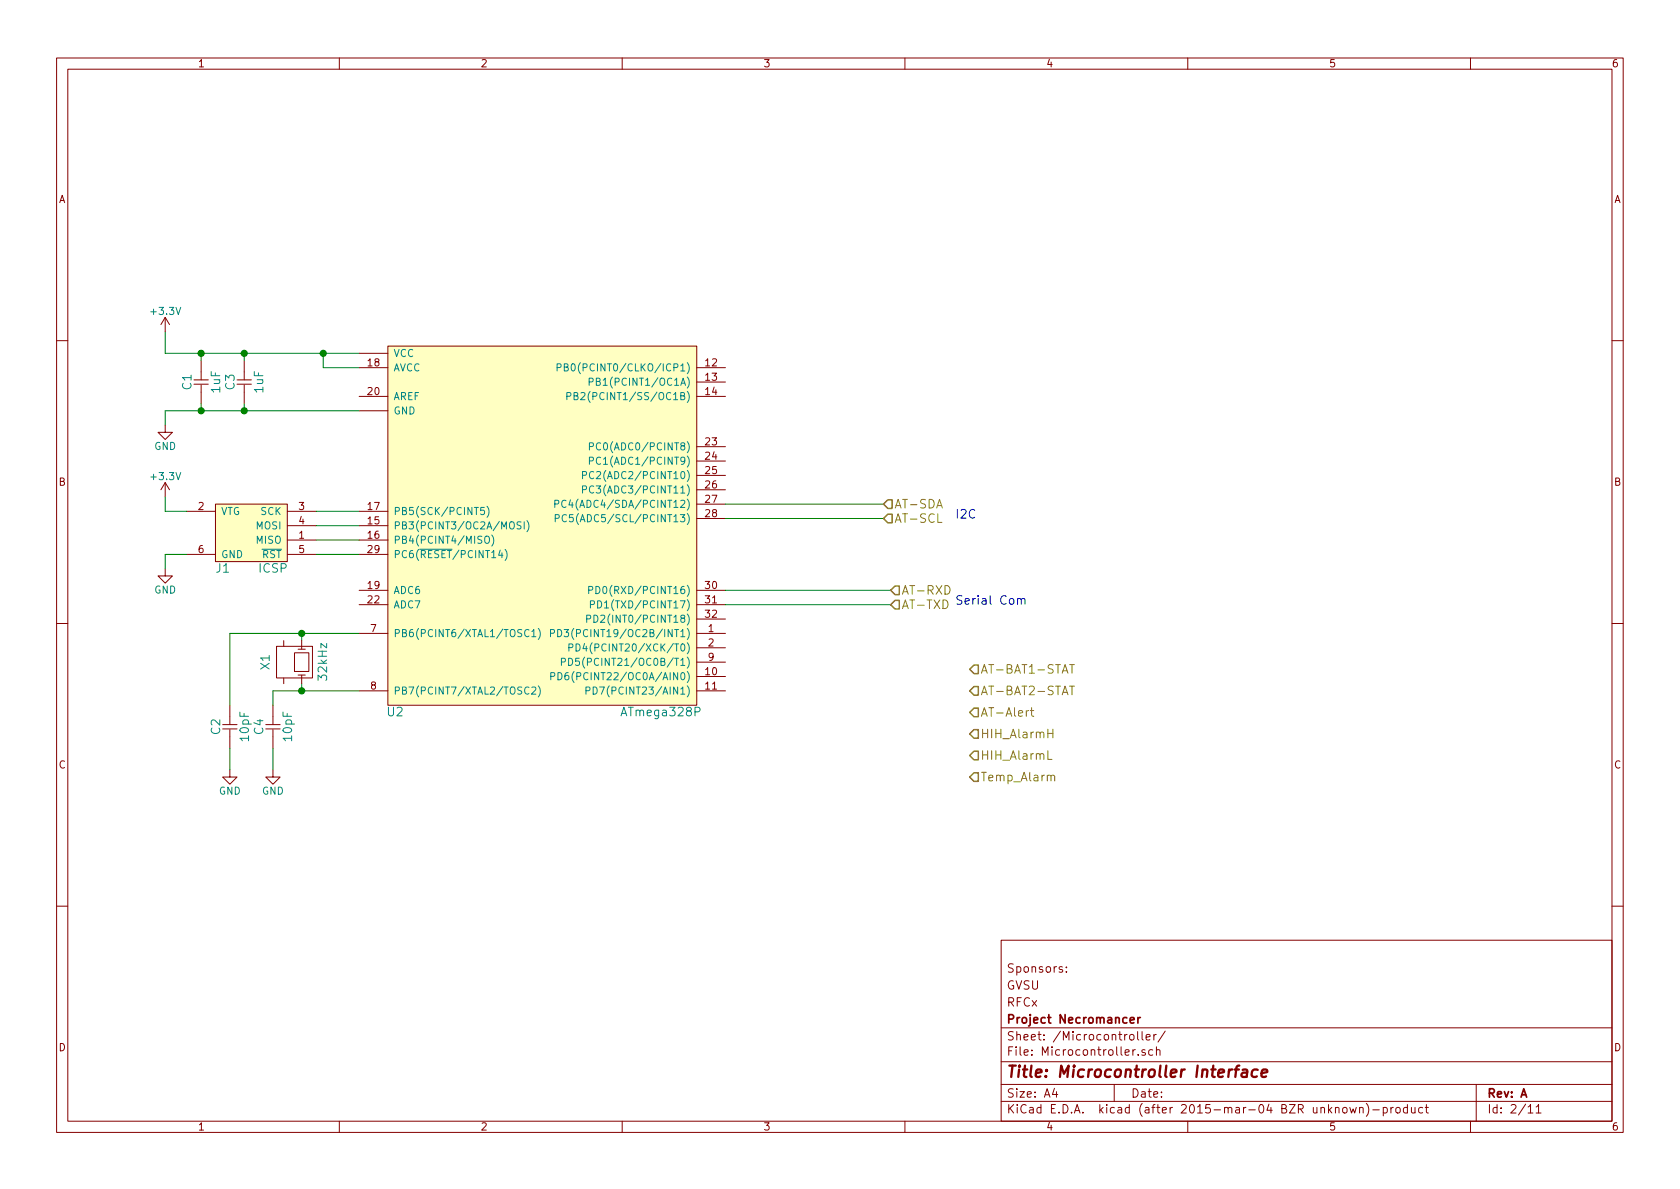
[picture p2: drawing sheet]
<svg xmlns="http://www.w3.org/2000/svg" width="297mm" height="210mm" viewBox="0 0 297 210" stroke-linecap="round" stroke-linejoin="round" font-family="sans-serif">
<g fill="none" stroke="#840000" stroke-width=".18">
<path d="M10 10.3h277v189.9h-277zM12 12.2h273v186.1h-273zM60 10.3v1.9M110 10.3v1.9M160 10.3v1.9M210 10.3v1.9M260 10.3v1.9M29.2 56.1l-.8 1.3M29.2 56.1v2.6M29.2 56.1l.8 1.3M10 60.2h2M29.2 75.2v1.2h1.3l-1.3 1.3-1.3-1.3h1.3"/>
<path d="M34.3 67.9h2.5M34.3 67.2h2.5M35.6 63.7v3.5M35.6 68.1v3.3M41.9 67.9h2.5M41.9 67.2h2.5M43.2 63.7v3.5M43.2 68.1v3.3M63.5 72.6h5.1M63.5 62.5h5.1M63.5 70.1h5.1M63.5 65h5.1"/>
<path d="M68.6 61.2h54.6v63.5h-54.6zM123.2 70.1h5.1M123.2 65h5.1M123.2 67.6h5.1M123.2 79h5.1M285 60.2h2M29.2 85.3v2.6M29.2 85.3l-.8 1.3M29.2 85.3l.8 1.3M33 90.4h5.1M33 98h5.1M38.1 89.1h12.7v10.2h-12.7z"/>
<path d="M50.8 93h5.1M50.8 95.5h5.1M50.8 90.4h5.1M50.8 98h5.1M63.5 93h5.1M63.5 95.5h5.1M63.5 90.4h5.1M63.5 98h5.1M123.2 81.5h5.1M123.2 84.1h5.1M123.2 86.6h5.1M123.2 89.1h5.1"/>
<path d="M123.2 91.7h5.1M10 110.3h2M29.2 100.6v1.2h1.3l-1.3 1.3-1.3-1.3h1.3M48.9 114.3h6.3v5.6h-6.3zM50.2 113.3v1M50.2 119.9v1M52.1 115.4h2.5v3.3h-2.5zM52.7 119.4h1.3M52.7 114.8h1.3M53.3 113.3v1.5M53.3 119.4v1.5M63.5 112h5.1"/>
<path d="M63.5 104.4h5.1M63.5 106.9h5.1M123.2 112h5.1M123.2 114.5h5.1M123.2 117.1h5.1M123.2 119.6h5.1M123.2 104.4h5.1M123.2 106.9h5.1M123.2 109.5h5.1M285 110.3h2M39.4 128.9h2.5M39.4 128.1h2.5"/>
<path d="M40.6 136.1v1.3h1.3l-1.3 1.3-1.2-1.3h1.2M40.6 124.7v3.4M40.6 129v3.3M47 128.9h2.5M47 128.1h2.5M48.3 136.1v1.3h1.2l-1.2 1.3-1.3-1.3h1.3M48.3 124.7v3.4M48.3 129v3.3M63.5 122.2h5.1M123.2 122.2h5.1M10 160.2h2M177 166.3h108v32h-108z"/>
<path d="M188.5 171.8v.1M188.5 171v.1M285 160.2h2M60 198.3v1.9M110 198.3v1.9M160 198.3v1.9M177 194.8h108M177 191.8h108M177 187.8h108M177 181.8h108M186.4 192.5l-.3 1h.9M186.8 193v1"/>
<path d="M197 191.8v3M199.8 183.1l.2-.2 .4 .2 .1 .5-.1 .2-.4 .1-.2-.1zM200.7 185.6l-.4 .3M201.1 182.4v1.3l.2 .2M201.2 186.5v.1M201.9 182.4v1.3l.2 .2M202.5 185.7a.37 .37 0 0 0-.6 .1l.1 .2 .5 .2v.1l-.2 .3-.4-.1M202.6 183.4l.8-.1-.1-.3-.4-.1-.3 .2 .1 .7h.6M203.8 185.7l-.4-.1-.3 .3 .1 .6 .2 .1 .4-.1M204 182.9v1M204.4 182.9l-.4 .3M204.5 185.7l.2-.1 .4 .1v.9"/>
<path d="M204.5 185.1v1.5M206 182.3l-1.3 2M210 198.3v1.9M237.5 196l.2-.2 .4 .2 .1 .5-.2 .2-.3 .1-.2-.1zM238.7 195.8l.3 1 .2-.7 .3 .7 .3-1M240.4 196l.2-.2 .4 .1v.9M240.4 195.8v1M241.6 195.1a1.71 1.71 0 0 1 0 2.3M242.7 196.3h1.2M244.6 195.9l.4-.1 .3 .3-.1 .6h-.6M244.6 195.8v1.5M245.9 195.8v1"/>
<path d="M246.4 195.8l-.5 .3M246.9 196l.2-.2 .4 .2 .1 .5-.2 .2-.3 .1-.2-.1zM248.8 195.9l-.4-.1-.3 .3 .1 .6 .2 .1 .4-.1M248.8 195.3v1.5M249.6 195.8v.9l.4 .1 .2-.1M250.2 195.8v1M251.5 195.9l-.4-.1-.3 .3 .1 .6 .2 .1 .4-.1M252 195.8h.6M252.2 195.3v1.3l.4 .2M260 198.3v1.9M261 191.8v6.5M270.2 195.8l.4-.5v1.5"/>
<path d="M270.2 196.8h.8M271.6 195.8l.4-.5v1.5M271.6 196.8h.9"/>
</g>
<path d="M219.7 189.2h.8l-.1 1.2M220.5 189.6l-.7 .1a.4 .4 0 0 0-.3 .3 .4 .4 0 0 0 .2 .4l.7-.1M222.4 189.2a.7 .7 0 0 0-1 .3v.8l.2 .1 .6-.1M223.1 189.8l1-.2-.1-.4h-.8l-.2 1 .3 .2 .6-.1" fill="none" stroke="#840000" stroke-width=".41"/>
<path d="M201.2 179.9v1M201.6 179.9l-.4 .3M199.8 180.4l.7-.1v-.3l-.4-.1-.3 .2 .1 .7h.6" fill="none" stroke="#840000" stroke-width=".3"/>
<g fill="#ffffc2" stroke="#ffffc2" stroke-width=".25">
<path d="M68.6 61.2h54.6v63.5h-54.6z"/>
<path d="M38.1 89.1h12.7v10.2h-12.7z"/>
</g>
<g fill="none" stroke="#008484" stroke-width=".18">
<path d="M98.5 65l.6-.1 .1-.5-.7-.1v1.3M99.8 64.9l.6-.1v-.4l-.6-.1v1.3h.5l.1-.1 .1-.3-.3-.3M100.2 70.1l.6-.1 .1-.5-.7-.1v1.3M101.5 70l.6-.1v-.4l-.6-.1v1.3h.5l.2-.1v-.3l-.3-.3M104.2 67.5h.6v-.5l-.6-.1v1.2M104.2 79l.6-.1 .1-.5-.7-.1v1.3M106.2 78.4a.5 .5 0 0 0-.6 0 .5 .5 0 0 0-.2 .6l.1 .4a.41 .41 0 0 0 .7 0M46.3 97.1h3.5M74.2 97.1h5.7M85.6 89.7h-.6v.6l.1-.1 .5 .1v.6l-.2 .1-.4-.1M85.8 95l.2-.2 .4 .1a.83 .83 0 0 1-.2 1.2 .44 .44 0 0 1-.5-.4zM86.1 89.5a1.51 1.51 0 0 1 0 2"/>
<path d="M86.9 94.6a1.51 1.51 0 0 1 0 2M88.4 97.3l-.2 .9h.7M88.7 97.8v.8M89.3 97.1a1.51 1.51 0 0 1 0 2M92.1 92.3h-.5l-.2 .2 .1 .3 .6 .3v.3l-.2 .1h-.5M92.7 92.3v1.2M93.2 92.1a1.51 1.51 0 0 1 0 1.9M98.1 89.1l.6-.1 .1-.4-.7-.1v1.2M98.2 91.7l.6-.1v-.5l-.6-.1v1.3M100.1 88.6a.5 .5 0 0 0-.6 0 .5 .5 0 0 0-.2 .6l.1 .3a.41 .41 0 0 0 .7 .1M100.2 91.1a.5 .5 0 0 0-.7 0 .5 .5 0 0 0-.1 .6l.1 .4a.41 .41 0 0 0 .7 0M103 84h.6l.1-.5-.7-.1v1.3"/>
<path d="M103 86.6l.6-.1 .1-.5-.7-.1v1.3M104.2 81.5l.6-.1 .1-.5-.7-.1v1.3M105 83.5a.5 .5 0 0 0-.6 0 .5 .5 0 0 0-.2 .6l.1 .3a.41 .41 0 0 0 .7 .1M105 86a.5 .5 0 0 0-.6 0 .5 .5 0 0 0-.2 .6l.1 .4a.41 .41 0 0 0 .7 .1M106.2 80.9a.5 .5 0 0 0-.6 0 .5 .5 0 0 0-.2 .7l.1 .3a.41 .41 0 0 0 .7 .1M93.5 111.4a.5 .5 0 0 0-.6 0 .5 .5 0 0 0-.1 .6l.1 .4a.41 .41 0 0 0 .6 .1M94 111.7l.4-.4v1.3M94 112.6h.7M95.2 111.1a1.51 1.51 0 0 1 0 2M97.3 112l.6-.1 .1-.5-.7-.1v1.3M97.4 119.6l.6-.1v-.5l-.6-.1v1.3M98.6 111.3a.64 .64 0 0 1 .7 .7 .64 .64 0 0 1-.7 .6z"/>
<path d="M98.7 118.9a.64 .64 0 0 1 .7 .7 .64 .64 0 0 1-.7 .6zM99.3 117.1l.6-.1v-.5l-.6-.1v1.3M99.7 111.3h.8l-.4 .5 .4 .1v.6l-.2 .1-.6-.1M100.5 118.9a.47 .47 0 0 0-.6 .6l.1 .6 .4 .1 .1-.1 .1-.4-.1-.2-.4-.1-.2 .3M100.5 116.4a.64 .64 0 0 1 .8 .6 .64 .64 0 0 1-.8 .7zM100.6 114.5l.6-.1v-.4l-.6-.1v1.2M101.9 113.9a.64 .64 0 0 1 .7 .6 .64 .64 0 0 1-.7 .6zM102.4 116.4h-.6v.6l.1-.1 .5 .1v.5l-.2 .2-.4-.2M103.7 109.4h.6l.1-.5-.7-.1v1.3M104.1 104.4l.6-.1v-.5l-.6-.1v1.3M104.4 106.9l.6-.1 .1-.5-.7-.1v1.3M105 108.8a.64 .64 0 0 1 .7 .6 .64 .64 0 0 1-.7 .7z"/>
<path d="M105.4 103.7a.64 .64 0 0 1 .7 .6 .64 .64 0 0 1-.7 .7zM105.7 106.2a.64 .64 0 0 1 .7 .7 .64 .64 0 0 1-.7 .6zM93.5 121.6a.5 .5 0 0 0-.6 0 .5 .5 0 0 0-.1 .6l.1 .3a.41 .41 0 0 0 .6 .1M94 121.6l.5-.1 .2 .1v.2l-.7 1h.7M95.2 121.3a1.51 1.51 0 0 1 0 1.9M103.6 122.1h.6l.1-.5-.7-.1v1.3M104.9 121.5a.64 .64 0 0 1 .7 .6 .64 .64 0 0 1-.7 .7z"/>
</g>
<g fill="none" stroke="#008400" stroke-width=".18">
<path d="M29.2 58.7v3.8h34.3M35.6 62.5v1.2M35.6 71.4v1.2M43.2 62.5v1.2M43.2 71.4v1.2M57.1 62.5v2.5h6.4M63.5 72.6h-34.3v2.6M29.2 87.9v2.5h3.8M33 98h-3.8v2.6M55.9 90.4h7.6M55.9 93h7.6M55.9 95.5h7.6"/>
<path d="M55.9 98h7.6M128.3 89.1h27.9M128.3 91.7h27.9M53.3 112v1.3M63.5 112h-22.9v12.7M128.3 106.9h29.2M128.3 104.4h29.2M40.6 132.3v3.8M48.3 132.3v3.8M53.3 120.9v1.3M63.5 122.2h-15.2v2.5"/>
</g>
<g fill="#008400" stroke="#008400" stroke-width=".25">
<circle cx="53.3" cy="112" r=".51"/>
<circle cx="53.3" cy="122.2" r=".51"/>
<circle cx="57.2" cy="62.5" r=".51"/>
<circle cx="43.2" cy="62.5" r=".51"/>
<circle cx="43.2" cy="72.6" r=".51"/>
<circle cx="35.6" cy="62.5" r=".51"/>
<circle cx="35.6" cy="72.6" r=".51"/>
</g>
<g fill="none" stroke="#848400" stroke-width=".18">
<path d="M165.8 90.9v1.5h.7M167.1 103.6a.77 .77 0 0 1 .9 .7 .77 .77 0 0 1-.9 .8zM189.1 117.5h.9M189.5 117.5v1.5M181.9 125.6l-.3 .1-.1 .3M182.2 125.6h.6M182.4 125.1v1.4l.4 .2M185.3 132.8v1.5h.7M185.3 129.7h.9M185.8 137.3a.35 .35 0 0 1 .4-.2 .35 .35 0 0 1 .3 .2v.8M186.2 129v1.5M189.1 121.3h.9"/>
<path d="M189.5 121.3v1.6"/>
</g>
<path d="M157 88.4h.7v1.5h-.7l-.8-.8zM157 90.9h.7v1.6h-.7l-.8-.8zM158.2 103.6h.8v1.6h-.8l-.7-.8zM158.2 106.2h.8v1.5h-.8l-.7-.8zM172.2 117.6h.8v1.5h-.8l-.8-.7zM171.4 129.8l.8-.8h.8v1.6h-.8zM172.2 121.4h.8v1.5h-.8l-.8-.7zM172.2 125.2h.8v1.5h-.8l-.8-.7zM172.2 132.8h.8v1.6h-.8l-.8-.8zM172.2 136.6h.8v1.6h-.8l-.8-.8z" fill="none" stroke="#848400" stroke-width=".25"/>
<path d="M179.9 106l.1-.1a.36 .36 0 0 1 .6 .2v.8M180.6 106.1a.35 .35 0 0 1 .3-.3 .35 .35 0 0 1 .3 .3v.8" fill="none" stroke="#0000c2" stroke-width=".18"/>
<text font-size="2.8" fill="#840000" x="178" y="190.5">Title: Microcontroller Interface</text>
<g font-size="2.1" fill="#008484">
<text x="33.9" y="68.9" transform="rotate(-90 33.9 68.9)">C1</text>
<text x="38.9" y="69.4" transform="rotate(-90 38.9 69.4)">1uF</text>
<text x="41.5" y="68.9" transform="rotate(-90 41.5 68.9)">C3</text>
<text x="46.6" y="69.4" transform="rotate(-90 46.6 69.4)">1uF</text>
<text x="38.2" y="101.3">J1</text>
<text x="45.8" y="101.3">ICSP</text>
<text x="47.7" y="118.4" transform="rotate(-90 47.7 118.4)">X1</text>
<text x="57.8" y="120.1" transform="rotate(-90 57.8 120.1)">32kHz</text>
<text x="38.9" y="129.9" transform="rotate(-90 38.9 129.9)">C2</text>
<text x="44" y="131" transform="rotate(-90 44 131)">10pF</text>
<text x="46.6" y="129.9" transform="rotate(-90 46.6 129.9)">C4</text>
<text x="51.6" y="131" transform="rotate(-90 51.6 131)">10pF</text>
<text x="68.5" y="126.7">U2</text>
<text x="110.2" y="126.7">ATmega328P</text>
</g>
<g font-size="2.1" fill="#848400">
<text x="158.1" y="89.9">AT-SDA</text>
<text x="158.1" y="92.5">AT-SCL</text>
<text x="159.4" y="105.2">AT-RXD</text>
<text x="159.4" y="107.7">AT-TXD</text>
<text x="173.4" y="119.1">AT-BAT1-STAT</text>
<text x="173.4" y="122.9">AT-BAT2-STAT</text>
<text x="173.4" y="126.7">AT-Alert</text>
<text x="173.4" y="130.6">HIH_AlarmH</text>
<text x="173.4" y="134.4">HIH_AlarmL</text>
<text x="173.4" y="138.2">Temp_Alarm</text>
</g>
<g font-size="2.1" fill="#0000c2">
<text x="168.9" y="91.7">I2C</text>
<text x="168.9" y="106.9">Serial Com</text>
</g>
<g font-size="2.1" fill="#840000">
<text x="178" y="172">Sponsors:</text>
<text x="178" y="178">RFCx</text>
<text x="178" y="175">GVSU</text>
<text x="178" y="184">Sheet: /Microcontroller/</text>
<text x="178" y="181">Project Necromancer</text>
<text x="178" y="186.7">File: Microcontroller.sch</text>
<text x="178" y="196.9">KiCad E.D.A. kicad (after 2015-mar-04 BZR unknown)-product</text>
<text x="178" y="194.1">Size: A4</text>
<text x="200" y="194.1">Date:</text>
<text x="263" y="194.1">Rev: A</text>
<text x="263" y="196.9">Id: 2/11</text>
</g>
<g font-size="1.8" fill="#840000">
<text x="35" y="11.9">1</text>
<text x="85" y="11.9">2</text>
<text x="135" y="11.9">3</text>
<text x="185" y="11.9">4</text>
<text x="235" y="11.9">5</text>
<text x="285" y="11.9">6</text>
<text x="10.4" y="35.9">A</text>
<text x="285.4" y="35.9">A</text>
<text x="65.1" y="64.8">18</text>
<text x="124.8" y="64.8">12</text>
<text x="65.1" y="69.8">20</text>
<text x="124.8" y="67.3">13</text>
<text x="124.8" y="69.8">14</text>
<text x="124.8" y="78.7">23</text>
<text x="124.8" y="81.3">24</text>
<text x="124.8" y="83.8">25</text>
<text x="10.4" y="85.9">B</text>
<text x="124.8" y="86.4">26</text>
<text x="124.8" y="88.9">27</text>
<text x="285.4" y="85.9">B</text>
<text x="35.1" y="90.2">2</text>
<text x="52.9" y="95.2">1</text>
<text x="52.9" y="90.2">3</text>
<text x="52.9" y="92.7">4</text>
<text x="65.1" y="92.7">15</text>
<text x="65.1" y="95.2">16</text>
<text x="65.1" y="90.2">17</text>
<text x="124.8" y="91.4">28</text>
<text x="35.1" y="97.8">6</text>
<text x="52.9" y="97.8">5</text>
<text x="65.1" y="97.8">29</text>
<text x="65.1" y="106.7">22</text>
<text x="65.1" y="104.1">19</text>
<text x="124.8" y="104.1">30</text>
<text x="124.8" y="106.7">31</text>
<text x="65.6" y="111.8">7</text>
<text x="124.8" y="109.2">32</text>
<text x="125.2" y="111.8">1</text>
<text x="124.8" y="119.4">10</text>
<text x="125.2" y="114.3">2</text>
<text x="125.2" y="116.8">9</text>
<text x="65.6" y="121.9">8</text>
<text x="124.8" y="121.9">11</text>
<text x="10.4" y="135.9">C</text>
<text x="285.4" y="135.9">C</text>
<text x="10.4" y="185.9">D</text>
<text x="285.4" y="185.9">D</text>
<text x="35" y="199.9">1</text>
<text x="85" y="199.9">2</text>
<text x="135" y="199.9">3</text>
<text x="185" y="199.9">4</text>
<text x="235" y="199.9">5</text>
<text x="285" y="199.9">6</text>
</g>
<g font-size="1.8" fill="#008484">
<text x="26.9" y="55.7">+3.3V</text>
<text x="69.6" y="63.1">VCC</text>
<text x="69.6" y="65.7">AVCC</text>
<text x="101.3" y="65.7">PB0(PCINT0/CLKO/ICP1)</text>
<text x="69.6" y="70.7">AREF</text>
<text x="103" y="70.7">PB2(PCINT1/SS/OC1B)</text>
<text x="105.9" y="68.2">PB1(PCINT1/OC1A)</text>
<text x="69.6" y="73.3">GND</text>
<text x="27.3" y="79.5">GND</text>
<text x="106" y="79.6">PC0(ADC0/PCINT8)</text>
<text x="106" y="82.2">PC1(ADC1/PCINT9)</text>
<text x="26.9" y="84.9">+3.3V</text>
<text x="100.8" y="89.8">PC4(ADC4/SDA/PCINT12)</text>
<text x="105" y="84.7">PC2(ADC2/PCINT10)</text>
<text x="105" y="87.2">PC3(ADC3/PCINT11)</text>
<text x="39.1" y="91.1">VTG</text>
<text x="45.3" y="93.6">MOSI</text>
<text x="46.1" y="91.1">SCK</text>
<text x="69.6" y="93.6">PB3(PCINT3/OC2A/MOSI)</text>
<text x="69.6" y="91.1">PB5(SCK/PCINT5)</text>
<text x="100.9" y="92.3">PC5(ADC5/SCL/PCINT13)</text>
<text x="39.1" y="98.7">GND</text>
<text x="45.3" y="96.1">MISO</text>
<text x="46.3" y="98.7">RST</text>
<text x="69.6" y="96.1">PB4(PCINT4/MISO)</text>
<text x="69.6" y="98.7">PC6(RESET/PCINT14)</text>
<text x="27.3" y="104.9">GND</text>
<text x="69.6" y="107.6">ADC7</text>
<text x="69.6" y="105">ADC6</text>
<text x="106" y="105">PD0(RXD/PCINT16)</text>
<text x="106.2" y="107.6">PD1(TXD/PCINT17)</text>
<text x="69.6" y="112.6">PB6(PCINT6/XTAL1/TOSC1)</text>
<text x="100.6" y="112.6">PD3(PCINT19/OC2B/INT1)</text>
<text x="106" y="110.1">PD2(INT0/PCINT18)</text>
<text x="102.3" y="117.7">PD5(PCINT21/OC0B/T1)</text>
<text x="103.5" y="115.2">PD4(PCINT20/XCK/T0)</text>
<text x="69.6" y="122.8">PB7(PCINT7/XTAL2/TOSC2)</text>
<text x="100.4" y="120.3">PD6(PCINT22/OC0A/AIN0)</text>
<text x="105.8" y="122.8">PD7(PCINT23/AIN1)</text>
<text x="38.7" y="140.5">GND</text>
<text x="46.3" y="140.5">GND</text>
</g>
</svg>
